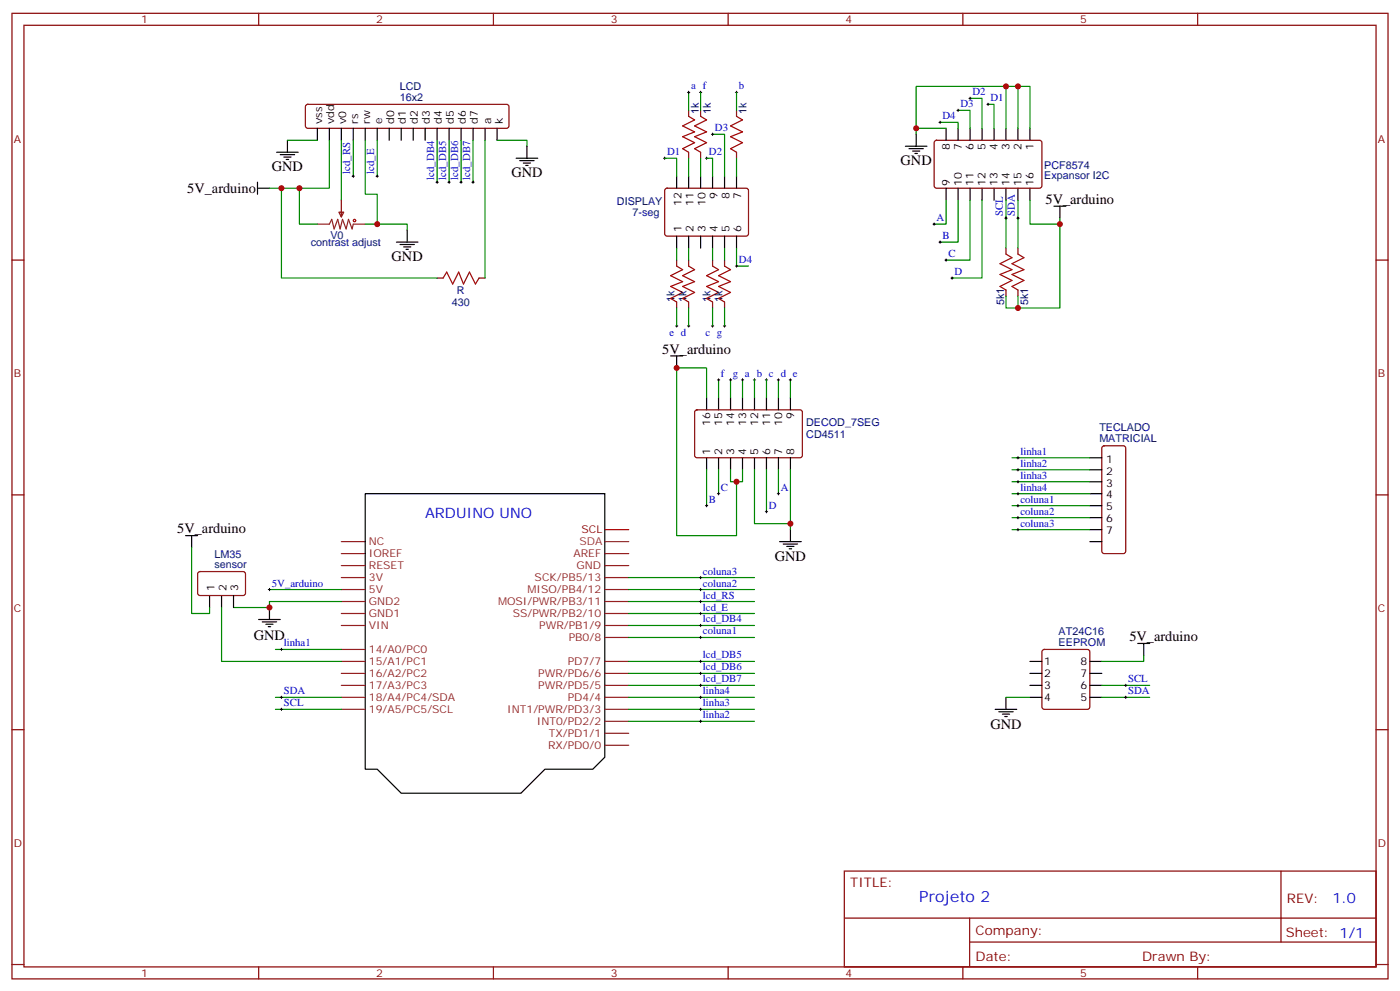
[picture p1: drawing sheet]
<svg xmlns="http://www.w3.org/2000/svg" width="412mm" height="292mm" viewBox="0 0 412 292" stroke-linecap="round" stroke-linejoin="round" font-family="sans-serif">
<g fill="none" stroke="#870000" stroke-width=".35">
<path d="M3.5 3.9h405.4v284.4h-405.4zM7.1 7.4h398.2v277.3h-398.2zM76.2 3.9v3.5M145.3 3.9v3.5M214.5 3.9v3.5M283.6 3.9v3.5M352.8 3.9v3.5M90.2 30.9l.5-.2h58.5l.5 .2 .2 .5v5.7l-.2 .5-.5 .2h-58.5l-.5-.3-.2-.4v-5.7zM202.8 32.5v1.8M206.4 32.5v1.8M217 32.5v1.8M100.5 58.9v5"/>
<path d="M196 55.6l.5-.2 23.6 .1 .4 .6-.1 13-.6 .4h-23.6l-.4-.7v-12.7zM202.8 44.8v1.8M206.4 44.8v1.8M217 44.8v1.8M275.4 41.5l.5-.2 30.6 .1 .4 .6v13l-.7 .4h-30.6l-.4-.7v-12.7zM3.5 76.6h3.6M99.8 62.5h1.4l-.7 1.4zM199.3 76.6v1.8M202.8 76.6v1.8M209.9 76.6v1.8M213.4 76.6v1.8M296.3 73.1v1.7"/>
<path d="M299.9 73.1v1.7M405.3 76.6h3.6M128.8 81.9h1.7M141.1 81.9h1.8M199.3 88.9v1.8M202.8 88.9v1.8M209.9 88.9v1.8M213.4 88.9v1.8M296.3 85.4v1.8M299.9 85.4v1.8M204.8 120.9l.5-.2h30.6l.5 .7-.1 13-.6 .4-30.7-.1-.4-.6v-12.7zM324.8 131.5l.5-.2h5.6l.5 .2 .2 .5v30.3l-.2 .5-.5 .2h-5.6l-.5-.2-.2-.5v-30.3z"/>
<path d="M3.5 145.7h3.6M405.3 145.7h3.6M58.4 168.5l.5-.2 13 .1 .4 .6v5.9l-.7 .5-13-.1-.4-.6v-5.7zM307.2 191.4l.4-.2h12.7l.5 .2 .2 .5v16.3l-.2 .5-.5 .2h-12.7l-.5-.3-.2-.4v-16.3zM3.5 214.9h3.6M405.3 214.9h3.6M248.7 256.5h156.6v28.2h-156.6zM377.3 256.5v20.9M248.7 270.4h156.5M285.6 277.4h119.6M285.6 270.4v14.1M3.5 284h3.6"/>
<path d="M76.2 284.7v3.6M145.3 284.7v3.6M214.5 284.7v3.6M283.6 284.7v3.6M352.8 284.7v3.6M405.3 284h3.6"/>
</g>
<g fill="none" stroke="#8c2424" stroke-width=".35">
<path d="M93.5 66h3.5l.7-1.4 .7 2.8 1.1-2.8 .7 2.8 .7-2.8 1.1 2.8 .7-2.8 1 2.8 .4-1.4h3.5M100.5 159.5h7.1M100.5 163h7.1M100.5 166.5h7.1M100.5 170.1h7.1M100.5 173.6h7.1M100.5 177.1h7.1M178.2 163h7M178.2 166.5h7M178.2 170.1h7M178.2 173.6h7M178.2 177.1h7"/>
<path d="M100.5 180.7h7.1M100.5 184.2h7.1M100.5 191.2h7.1M100.5 194.8h7.1M100.5 198.3h7.1M178.2 180.7h7M178.2 184.2h7M178.2 194.8h7M178.2 198.3h7M178.2 187.7h7M100.5 201.8h7.1M100.5 205.4h7.1"/>
<path d="M100.5 208.9h7.1M178.2 201.8h7M178.2 205.4h7M178.2 208.9h7M178.2 212.4h7M178.2 215.9h7M178.2 219.5h7"/>
</g>
<g fill="none" stroke="#000" stroke-width=".35">
<path d="M93.5 37.8v3.5M97 37.8v3.5M100.5 37.8v3.5M104.1 37.8v3.5M107.6 37.8v3.5M111.1 37.8v3.5M114.7 37.8v3.5M118.2 37.8v3.5M121.7 37.8v3.5M125.2 37.8v3.5M128.8 37.8v3.5M132.3 37.8v3.5"/>
<path d="M135.8 37.8v3.5M139.3 37.8v3.5M142.9 37.8v3.5M146.4 37.8v3.5M269.9 39.5v3.6M278.7 37.8v3.5M282.2 37.8v3.5M285.8 37.8v3.5M289.3 37.8v3.5M292.8 37.8v3.5M296.3 37.8v3.5M299.9 37.8v3.5"/>
<path d="M303.4 37.8v3.5M75.8 55.4h3.6M75.8 53.7v3.5M81.5 44.8h6.3M82.5 45.5h4.3M83.6 46.2h2.1M84.3 47h.7M84.7 41.3v3.5M152 46.6h6.4M153.1 47.3h4.2M154.2 48h2.1M154.9 48.7h.7"/>
<path d="M155.2 43.1v3.5M199.3 51.9v3.5M202.8 51.9v3.5M206.4 51.9v3.5M209.9 51.9v3.5M213.4 51.9v3.5M217 51.9v3.5M266.7 43.1h6.3M267.8 43.8h4.2M268.8 44.5h2.1M269.5 45.2h.7M278.7 55.4v3.5"/>
<path d="M282.2 55.4v3.5M285.8 55.4v3.5M289.3 55.4v3.5M292.8 55.4v3.5M296.3 55.4v3.5M299.9 55.4v3.5M303.4 55.4v3.5M116.8 71.3h6.3M117.8 72h4.3M118.9 72.7h2.1M119.6 73.4h.7M119.9 67.8v3.5"/>
<path d="M199.3 69.5v3.6M202.8 69.5v3.6M206.4 69.5v3.6M209.9 69.5v3.6M213.4 69.5v3.6M217 69.5v3.6M310.4 60.7h3.6M312.2 60.7v3.5M197.6 104.8h3.5M199.3 104.8v3.5M208.1 117.2v3.5M211.7 117.2v3.5"/>
<path d="M215.2 117.2v3.5M218.7 117.2v3.5M222.2 117.2v3.5M225.8 117.2v3.5M229.3 117.2v3.5M232.8 117.2v3.5M208.1 134.8v3.5M211.7 134.8v3.5M215.2 134.8v3.5M218.7 134.8v3.5M222.2 134.8v3.5M225.8 134.8v3.5"/>
<path d="M229.3 134.8v3.5M232.8 134.8v3.5M321 134.8h3.6M321 138.3h3.6M54.7 157.7h3.5M56.4 157.7v3.6M107.6 145.4h70.6v77.6l-3.6 3.5h-14.1l-7 7.1h-35.3l-7.1-7.1h-3.5zM229.7 159.5h6.3M232.8 156v3.5M321 159.5h3.6M321 141.9h3.6M321 145.4h3.6"/>
<path d="M321 148.9h3.6M321 152.4h3.6M321 156h3.6M61.7 175.4v3.5M65.3 175.4v3.5M68.8 175.4v3.5M79.4 178.9v3.5M230.7 160.2h4.2M231.8 160.9h2.1M232.5 161.6h.7M76.2 182.4h6.3M77.3 183.1h4.2"/>
<path d="M78.3 183.8h2.1M79 184.5h.7M303.4 194.8h3.5M303.4 198.3h3.5M321 194.8h3.6M321 198.3h3.6M335.1 189.5h3.6M336.9 189.5v3.5M293.2 208.9h6.3M294.2 209.6h4.2M295.3 210.3h2.1M296 211h.7"/>
<path d="M296.3 205.4v3.5M303.4 201.8h3.5M303.4 205.4h3.5M321 201.8h3.6M321 205.4h3.6"/>
</g>
<path d="M178.2 156h7" fill="none" stroke="#900" stroke-width=".35"/>
<path d="M178.2 159.5h7" fill="none" stroke="#933" stroke-width=".35"/>
<g fill="none" stroke="#008700" stroke-width=".35">
<path d="M202.8 27.2v5.3M206.4 27.2v5.3M209.9 39.5h3.5v12.4M217 27.2v5.3M269.9 37.8v-12.4h33.5v12.4M276.9 36h5.3v1.8M278.7 37.8h-8.8v1.7M282.2 32.5h3.6v5.3M285.8 29h3.5v8.8M291 30.7h1.8v7.1M296.3 25.4v12.4M299.9 25.4v12.4"/>
<path d="M82.9 55.4v26.5h45.9M84.7 41.3h8.8M88.2 55.4v10.6h5.3M97 41.3v14.1h-17.6M100.5 41.3v17.6M104.1 41.3v10.6M107.6 41.3v15.9h3.5v8.8M111.1 41.3v10.6M128.8 41.3v12.4M132.3 41.3v12.4M135.8 41.3v12.4M139.3 41.3v12.4"/>
<path d="M142.9 41.3v40.6M146.4 41.3h8.8v1.8M195.8 46.6h3.5v5.3M202.8 46.6v5.3M206.4 46.6v5.3M208.1 46.6h1.8v5.3M217 46.6v5.3M278.7 58.9v7.1h-3.5M282.2 58.9v12.4h-5.3M285.8 58.9v17.7h-7.1M289.3 58.9v23h-8.8M296.3 58.9v14.2"/>
<path d="M299.9 58.9v14.2M303.4 58.9v7.1h8.8v-1.8M107.6 66h12.3v1.8M199.3 73.1v3.5M202.8 73.1v3.5M209.9 73.1v3.5M213.4 73.1v3.5M217 73.1v5.3h3.5M312.2 66v24.7h-12.3v-3.5M199.3 90.7v5.3M202.8 90.7v5.3M209.9 90.7v5.3"/>
<path d="M213.4 90.7v5.3M296.3 87.2v3.5h3.6M208.1 117.2v-8.9h-8.8v49.4h17.7v-15.8M211.7 111.9v5.3M215.2 111.9v5.3M218.7 111.9v5.3M222.2 111.9v5.3M225.8 111.9v5.3M229.3 111.9v5.3M232.8 111.9v5.3M208.1 138.3v10.6M211.7 138.3v7.1"/>
<path d="M215.2 138.3v3.6h3.5v-3.6M222.2 138.3v15.9h10.6M225.8 138.3v12.4M229.3 138.3v7.1M232.8 138.3v17.7M298.1 134.8h22.9M298.1 138.3h22.9M298.1 141.9h22.9M298.1 145.4h22.9M298.1 148.9h22.9M298.1 152.4h22.9M298.1 156h22.9"/>
<path d="M56.4 161.3v19.4h5.3v-1.8M65.3 178.9v15.9h35.2M79.4 173.6h21.1M100.5 177.1h-21.1v1.8h-10.6M185.2 173.6h37M185.2 177.1h37M185.2 170.1h37M81.1 191.2h19.4M185.2 194.8h37M185.2 180.7h37M185.2 184.2h37M185.2 198.3h37"/>
<path d="M185.2 187.7h37M336.9 193v1.8h-12.3M81.1 205.4h19.4M81.1 208.9h19.4M185.2 201.8h37M185.2 205.4h37M185.2 208.9h37M185.2 212.4h37M296.3 205.4h7.1M324.6 201.8h14.1M324.6 205.4h14.1"/>
</g>
<g fill="none" stroke="#000" stroke-width=".29">
<path d="M202.5 27.2h.7M202.8 26.8v.8M206 27.2h.7M206.4 26.8v.8M209.5 39.5h.8M209.9 39.2v.7M216.6 27.2h.7M217 26.8v.8M276.6 36h.7M276.9 35.7v.7M281.9 32.5h.7M282.2 32.1v.7"/>
<path d="M285.4 29h.7M285.8 28.6v.7M290.7 30.7h.7M291 30.4v.7M103.7 51.9h.7M104.1 51.5v.7M110.8 51.9h.7M111.1 51.5v.7M128.4 53.7h.7M128.8 53.3v.7M131.9 53.7h.7M132.3 53.3v.7"/>
<path d="M135.5 53.7h.7M135.8 53.3v.7M139 53.7h.7M139.3 53.3v.7M195.4 46.6h.7M195.8 46.2v.8M207.8 46.6h.7M208.1 46.2v.8M216.6 78.4h.7M217 78v.7M274.8 66h.7M275.2 65.7v.7"/>
<path d="M276.6 71.3h.7M276.9 70.9v.7M278.3 76.6h.7M278.7 76.2v.7M296 64.2h.7M296.3 63.9v.7M299.5 64.2h.7M299.9 63.9v.7M199 96h.7M199.3 95.6v.7M202.5 96h.7M202.8 95.6v.7"/>
<path d="M209.5 96h.8M209.9 95.6v.7M213.1 96h.7M213.4 95.6v.7M280.1 81.9h.7M280.5 81.5v.7M211.3 111.9h.7M211.7 111.5v.7M214.8 111.9h.7M215.2 111.5v.7M218.4 111.9h.7M218.7 111.5v.7"/>
<path d="M221.9 111.9h.7M222.2 111.5v.7M225.4 111.9h.7M225.8 111.5v.7M229 111.9h.7M229.3 111.5v.7M232.5 111.9h.7M232.8 111.5v.7M299.5 134.8h.7M299.5 138.3h.7M299.9 134.4v.7M299.9 138v.7"/>
<path d="M207.8 148.9h.7M208.1 148.6v.7M211.3 145.4h.7M211.7 145v.7M225.4 150.7h.7M225.8 150.3v.7M229 145.4h.7M229.3 145v.7M299.5 148.9h.7M299.5 145.4h.7M299.5 141.9h.7M299.5 152.4h.7"/>
<path d="M299.5 156h.7M299.9 141.5v.7M299.9 145v.7M299.9 148.6v.7M299.9 152.1v.7M299.9 155.6v.7M79 173.6h.7M79.4 173.2v.8M206 173.6h.7M206 177.1h.7M206 170.1h.7M206.4 169.7v.7"/>
<path d="M206.4 173.2v.8M206.4 176.8v.7M82.5 191.2h.8M82.9 190.9v.7M206 180.7h.7M206 184.2h.7M206 194.8h.7M206 198.3h.7M206 187.7h.7M206.4 180.3v.7M206.4 183.8v.7M206.4 187.4v.7"/>
<path d="M206.4 194.4v.7M206.4 197.9v.7M82.5 208.9h.8M82.5 205.4h.8M82.9 205v.7M82.9 208.5v.7M206 201.8h.7M206 208.9h.7M206 205.4h.7M206 212.4h.7M206.4 201.5v.7M206.4 205v.7"/>
<path d="M206.4 208.5v.7M206.4 212.1v.7M331.3 201.8h.7M331.3 205.4h.7M331.6 201.5v.7M331.6 205v.7"/>
</g>
<g fill="none" stroke="#a10000" stroke-width=".35">
<path d="M202.8 34.3l1.8 1-3.5 1.8 3.5 1.7-3.5 1.5 3.5 1.7-3.5 1.8 1.7 1M206.4 34.3l1.7 1-3.5 1.8 3.5 1.7-3.5 1.5 3.5 1.7-3.5 1.8 1.8 1M217 34.3l1.7 1-3.5 1.8 3.5 1.7-3.5 1.5 3.5 1.7-3.5 1.8 1.8 1M199.3 78.4l1.8 1-3.5 1.8 3.5 1.7-3.5 1.4 3.5 1.8-3.5 1.8 1.7 1M202.8 78.4l1.8 1-3.5 1.8 3.5 1.7-3.5 1.4 3.5 1.8-3.5 1.8 1.7 1M209.9 78.4l1.8 1-3.6 1.8 3.6 1.7-3.6 1.4 3.6 1.8-3.6 1.8 1.8 1M213.4 78.4l1.8 1-3.5 1.8 3.5 1.7-3.5 1.4 3.5 1.8-3.5 1.8 1.7 1M296.3 74.8l1.8 1.1-3.5 1.7 3.5 1.8-3.5 1.4 3.5 1.8-3.5 1.7 1.7 1.1M299.9 74.8l1.7 1.1-3.5 1.7 3.5 1.8-3.5 1.4 3.5 1.8-3.5 1.7 1.8 1.1M130.5 81.9l1.1-1.8 1.7 3.5 1.8-3.5 1.4 3.5 1.8-3.5 1.8 3.5 1-1.7"/>
<circle cx="104.4" cy="64.9" r=".35"/>
</g>
<g fill="#c00">
<circle cx="111.1" cy="66" r=".88"/>
<circle cx="88.2" cy="55.4" r=".88"/>
<circle cx="82.9" cy="55.4" r=".88"/>
<circle cx="312.2" cy="66" r=".88"/>
<circle cx="299.9" cy="90.7" r=".88"/>
<circle cx="269.9" cy="37.8" r=".88"/>
<circle cx="299.9" cy="25.4" r=".88"/>
<circle cx="296.3" cy="25.4" r=".88"/>
<circle cx="199.3" cy="108.3" r=".88"/>
<circle cx="217" cy="141.9" r=".88"/>
<circle cx="232.8" cy="154.2" r=".88"/>
<circle cx="79.4" cy="178.9" r=".88"/>
</g>
<text font-size="4.6" fill="#00f" x="270.8" y="265.5">Projeto 2</text>
<g font-size="4.2">
<text x="80.1" y="50.5">GND</text>
<text x="150.6" y="52.2">GND</text>
<text x="265.3" y="48.7">GND</text>
<text x="55.2" y="56.9">5V_arduino</text>
<text x="308" y="60">5V_arduino</text>
<text x="115.4" y="76.9">GND</text>
<text x="195.1" y="104.1">5V_arduino</text>
<text x="52.2" y="157">5V_arduino</text>
<text x="228.2" y="165.1">GND</text>
<text x="74.8" y="188.5">GND</text>
<text x="332.7" y="188.8">5V_arduino</text>
<text x="291.7" y="214.5">GND</text>
</g>
<g font-size="4.2" fill="#00f">
<text x="125.2" y="152.4">ARDUINO UNO</text>
<text x="392.5" y="265.8">1.0</text>
</g>
<g font-size="3.9" fill="#800">
<text x="250.5" y="261.1">TITLE:</text>
<text x="379.1" y="265.8">REV:</text>
<text x="287.4" y="275.3">Company:</text>
<text x="378.7" y="275.9">Sheet: 1/1</text>
<text x="287.4" y="283">Date:</text>
<text x="336.4" y="283.1">Drawn By:</text>
</g>
<g font-size="3.2" fill="#800">
<text x="41.6" y="6.9">1</text>
<text x="110.8" y="6.9">2</text>
<text x="179.9" y="6.9">3</text>
<text x="249.1" y="6.9">4</text>
<text x="318.2" y="6.9">5</text>
<text x="4.1" y="42">A</text>
<text x="405.9" y="42">A</text>
<text x="4.1" y="111.2">B</text>
<text x="405.9" y="111.2">B</text>
<text x="4.1" y="180.3">C</text>
<text x="405.9" y="180.3">C</text>
<text x="4.1" y="249.4">D</text>
<text x="405.9" y="249.4">D</text>
<text x="41.6" y="287.7">1</text>
<text x="110.8" y="287.7">2</text>
<text x="179.9" y="287.7">3</text>
<text x="249.1" y="287.7">4</text>
<text x="318.2" y="287.7">5</text>
</g>
<g font-size="3.2" fill="#000080">
<text x="117.8" y="29.7">16x2</text>
<text x="117.8" y="26.6">LCD</text>
<text x="205.8" y="33.5" transform="rotate(-90 205.8 33.5)">1k</text>
<text x="209.3" y="33.5" transform="rotate(-90 209.3 33.5)">1k</text>
<text x="219.9" y="33.5" transform="rotate(-90 219.9 33.5)">1k</text>
<text x="307.6" y="52.7">Expansor I2C</text>
<text x="307.6" y="49.6">PCF8574</text>
<text x="181.7" y="60.2">DISPLAY</text>
<text x="186.3" y="63.7">7-seg</text>
<text x="97.3" y="70.4">V0</text>
<text x="91.6" y="72.5">contrast adjust</text>
<text x="134.6" y="86.6">R</text>
<text x="198.7" y="88.9" transform="rotate(-90 198.7 88.9)">1k</text>
<text x="202.2" y="88.9" transform="rotate(-90 202.2 88.9)">1k</text>
<text x="209.3" y="88.9" transform="rotate(-90 209.3 88.9)">1k</text>
<text x="212.8" y="88.9" transform="rotate(-90 212.8 88.9)">1k</text>
<text x="295.8" y="89.8" transform="rotate(-90 295.8 89.8)">5k1</text>
<text x="302.8" y="89.8" transform="rotate(-90 302.8 89.8)">5k1</text>
<text x="133.1" y="90.1">430</text>
<text x="237.5" y="125.4">DECOD_7SEG</text>
<text x="237.5" y="129">CD4511</text>
<text x="323.8" y="130.2">MATRICIAL</text>
<text x="323.8" y="127">TECLADO</text>
<text x="63.2" y="167.3">sensor</text>
<text x="63.2" y="164.2">LM35</text>
<text x="311.8" y="190.2">EEPROM</text>
<text x="311.8" y="187">AT24C16</text>
</g>
<g font-size="3.2" fill="#00f">
<text x="203.6" y="26.3">a f</text>
<text x="217.7" y="26.3">b</text>
<text x="286.5" y="28.1">D2</text>
<text x="291.7" y="29.8">D1</text>
<text x="277.6" y="35.1">D4</text>
<text x="282.9" y="31.6">D3</text>
<text x="210.6" y="38.7">D3</text>
<text x="196.5" y="45.7">D1</text>
<text x="208.8" y="45.7">D2</text>
<text x="103.2" y="51.2" transform="rotate(-90 103.2 51.2)">lcd_RS</text>
<text x="110.2" y="51.2" transform="rotate(-90 110.2 51.2)">lcd_E</text>
<text x="127.9" y="53" transform="rotate(-90 127.9 53)">lcd_DB4</text>
<text x="131.4" y="53" transform="rotate(-90 131.4 53)">lcd_DB5</text>
<text x="134.9" y="53" transform="rotate(-90 134.9 53)">lcd_DB6</text>
<text x="138.5" y="53" transform="rotate(-90 138.5 53)">lcd_DB7</text>
<text x="275.9" y="65.1">A</text>
<text x="295.5" y="63.5" transform="rotate(-90 295.5 63.5)">SCL</text>
<text x="299" y="63.5" transform="rotate(-90 299 63.5)">SDA</text>
<text x="277.6" y="70.4">B</text>
<text x="217.7" y="77.5">D4</text>
<text x="279.4" y="75.7">C</text>
<text x="281.2" y="81">D</text>
<text x="197.2" y="99.1">e d</text>
<text x="207.8" y="99.1">c g</text>
<text x="212.4" y="111">f</text>
<text x="215.9" y="111">g a b c d e</text>
<text x="300.6" y="133.9">linha1</text>
<text x="300.6" y="137.4">linha2</text>
<text x="300.6" y="141">linha3</text>
<text x="208.8" y="148">B</text>
<text x="212.4" y="144.5">C</text>
<text x="226.5" y="149.8">D</text>
<text x="230" y="144.5">A</text>
<text x="300.6" y="144.5">linha4</text>
<text x="300.6" y="148">coluna1</text>
<text x="300.6" y="151.6">coluna2</text>
<text x="300.6" y="155.1">coluna3</text>
<text x="80.1" y="172.7">5V_arduino</text>
<text x="207.1" y="172.7">coluna2</text>
<text x="207.1" y="169.2">coluna3</text>
<text x="207.1" y="176.2">lcd_RS</text>
<text x="207.1" y="179.8">lcd_E</text>
<text x="207.1" y="183.3">lcd_DB4</text>
<text x="83.6" y="190.4">linha1</text>
<text x="207.1" y="186.8">coluna1</text>
<text x="207.1" y="193.9">lcd_DB5</text>
<text x="207.1" y="197.4">lcd_DB6</text>
<text x="207.1" y="200.9">lcd_DB7</text>
<text x="332.3" y="200.9">SCL</text>
<text x="83.6" y="208">SCL</text>
<text x="83.6" y="204.5">SDA</text>
<text x="207.1" y="204.5">linha4</text>
<text x="207.1" y="208">linha3</text>
<text x="332.3" y="204.5">SDA</text>
<text x="207.1" y="211.5">linha2</text>
</g>
<g font-size="3.2">
<text x="94.9" y="36.5" transform="rotate(-90 94.9 36.5)">vss</text>
<text x="98.4" y="36.5" transform="rotate(-90 98.4 36.5)">vdd</text>
<text x="102" y="36.5" transform="rotate(-90 102 36.5)">v0</text>
<text x="105.5" y="36.5" transform="rotate(-90 105.5 36.5)">rs</text>
<text x="109" y="36.5" transform="rotate(-90 109 36.5)">rw</text>
<text x="112.5" y="36.5" transform="rotate(-90 112.5 36.5)">e</text>
<text x="116.1" y="36.5" transform="rotate(-90 116.1 36.5)">d0</text>
<text x="119.6" y="36.5" transform="rotate(-90 119.6 36.5)">d1</text>
<text x="123.1" y="36.5" transform="rotate(-90 123.1 36.5)">d2</text>
<text x="126.6" y="36.5" transform="rotate(-90 126.6 36.5)">d3</text>
<text x="130.2" y="36.5" transform="rotate(-90 130.2 36.5)">d4</text>
<text x="133.7" y="36.5" transform="rotate(-90 133.7 36.5)">d5</text>
<text x="137.2" y="36.5" transform="rotate(-90 137.2 36.5)">d6</text>
<text x="140.8" y="36.5" transform="rotate(-90 140.8 36.5)">d7</text>
<text x="144.6" y="36.4" transform="rotate(-90 144.6 36.4)">a</text>
<text x="148.2" y="36.4" transform="rotate(-90 148.2 36.4)">k</text>
<text x="279.8" y="44" transform="rotate(-90 279.8 44)">8</text>
<text x="283.3" y="44" transform="rotate(-90 283.3 44)">7</text>
<text x="286.8" y="44" transform="rotate(-90 286.8 44)">6</text>
<text x="290.3" y="44" transform="rotate(-90 290.3 44)">5</text>
<text x="293.9" y="44" transform="rotate(-90 293.9 44)">4</text>
<text x="297.4" y="44" transform="rotate(-90 297.4 44)">3</text>
<text x="300.9" y="44" transform="rotate(-90 300.9 44)">2</text>
<text x="304.4" y="44" transform="rotate(-90 304.4 44)">1</text>
<text x="211.3" y="58.7" transform="rotate(-90 211.3 58.7)">9</text>
<text x="214.8" y="58.7" transform="rotate(-90 214.8 58.7)">8</text>
<text x="218.4" y="58.7" transform="rotate(-90 218.4 58.7)">7</text>
<text x="279.8" y="54.7" transform="rotate(-90 279.8 54.7)">9</text>
<text x="283.3" y="54.7" transform="rotate(-90 283.3 54.7)">10</text>
<text x="286.8" y="54.7" transform="rotate(-90 286.8 54.7)">11</text>
<text x="290.3" y="54.7" transform="rotate(-90 290.3 54.7)">12</text>
<text x="293.9" y="54.7" transform="rotate(-90 293.9 54.7)">13</text>
<text x="297.4" y="54.7" transform="rotate(-90 297.4 54.7)">14</text>
<text x="300.9" y="54.7" transform="rotate(-90 300.9 54.7)">15</text>
<text x="304.4" y="54.7" transform="rotate(-90 304.4 54.7)">16</text>
<text x="200.7" y="60.8" transform="rotate(-90 200.7 60.8)">12</text>
<text x="204.3" y="60.8" transform="rotate(-90 204.3 60.8)">11</text>
<text x="207.8" y="60.8" transform="rotate(-90 207.8 60.8)">10</text>
<text x="200.7" y="68.2" transform="rotate(-90 200.7 68.2)">1</text>
<text x="204.3" y="68.2" transform="rotate(-90 204.3 68.2)">2</text>
<text x="207.8" y="68.2" transform="rotate(-90 207.8 68.2)">3</text>
<text x="211.3" y="68.2" transform="rotate(-90 211.3 68.2)">4</text>
<text x="214.8" y="68.2" transform="rotate(-90 214.8 68.2)">5</text>
<text x="218.4" y="68.2" transform="rotate(-90 218.4 68.2)">6</text>
<text x="209.2" y="125.4" transform="rotate(-90 209.2 125.4)">16</text>
<text x="212.7" y="125.4" transform="rotate(-90 212.7 125.4)">15</text>
<text x="216.3" y="125.4" transform="rotate(-90 216.3 125.4)">14</text>
<text x="219.8" y="125.4" transform="rotate(-90 219.8 125.4)">13</text>
<text x="223.3" y="125.4" transform="rotate(-90 223.3 125.4)">12</text>
<text x="226.8" y="125.4" transform="rotate(-90 226.8 125.4)">11</text>
<text x="230.4" y="125.4" transform="rotate(-90 230.4 125.4)">10</text>
<text x="233.9" y="123.4" transform="rotate(-90 233.9 123.4)">9</text>
<text x="209.2" y="134.1" transform="rotate(-90 209.2 134.1)">1</text>
<text x="212.7" y="134.1" transform="rotate(-90 212.7 134.1)">2</text>
<text x="216.3" y="134.1" transform="rotate(-90 216.3 134.1)">3</text>
<text x="219.8" y="134.1" transform="rotate(-90 219.8 134.1)">4</text>
<text x="223.3" y="134.1" transform="rotate(-90 223.3 134.1)">5</text>
<text x="226.8" y="134.1" transform="rotate(-90 226.8 134.1)">6</text>
<text x="230.4" y="134.1" transform="rotate(-90 230.4 134.1)">7</text>
<text x="233.9" y="134.1" transform="rotate(-90 233.9 134.1)">8</text>
<text x="325.9" y="136.2">1</text>
<text x="325.9" y="139.7">2</text>
<text x="325.9" y="143.3">3</text>
<text x="325.9" y="146.8">4</text>
<text x="325.9" y="150.3">5</text>
<text x="325.9" y="153.8">6</text>
<text x="325.9" y="157.4">7</text>
<text x="63.1" y="174.1" transform="rotate(-90 63.1 174.1)">1</text>
<text x="66.7" y="174.1" transform="rotate(-90 66.7 174.1)">2</text>
<text x="70.2" y="174.1" transform="rotate(-90 70.2 174.1)">3</text>
<text x="307.6" y="195.8">1</text>
<text x="318.3" y="195.8">8</text>
<text x="307.6" y="199.4">2</text>
<text x="307.6" y="202.9">3</text>
<text x="318.3" y="199.4">7</text>
<text x="318.3" y="202.9">6</text>
<text x="307.6" y="206.4">4</text>
<text x="318.3" y="206.4">5</text>
</g>
<g font-size="3.2" fill="#8d2323">
<text x="108.7" y="160.5">NC</text>
<text x="108.7" y="164.1">IOREF</text>
<text x="108.7" y="167.6">RESET</text>
<text x="168.9" y="164.1">AREF</text>
<text x="169.8" y="167.6">GND</text>
<text x="108.7" y="171.1">3V</text>
<text x="157.5" y="171.1">SCK/PB5/13</text>
<text x="108.7" y="174.7">5V</text>
<text x="108.7" y="178.2">GND2</text>
<text x="146.7" y="178.2">MOSI/PWR/PB3/11</text>
<text x="155.4" y="174.7">MISO/PB4/12</text>
<text x="108.7" y="181.7">GND1</text>
<text x="108.7" y="185.2">VIN</text>
<text x="151" y="181.7">SS/PWR/PB2/10</text>
<text x="158.8" y="185.2">PWR/PB1/9</text>
<text x="167.5" y="188.8">PB0/8</text>
<text x="108.7" y="192.3">14/A0/PC0</text>
<text x="108.7" y="195.8">15/A1/PC1</text>
<text x="167.3" y="195.8">PD7/7</text>
<text x="108.7" y="199.4">16/A2/PC2</text>
<text x="108.7" y="202.9">17/A3/PC3</text>
<text x="158.6" y="199.4">PWR/PD6/6</text>
<text x="158.6" y="202.9">PWR/PD5/5</text>
<text x="108.7" y="206.4">18/A4/PC4/SDA</text>
<text x="108.7" y="209.9">19/A5/PC5/SCL</text>
<text x="149.4" y="209.9">INT1/PWR/PD3/3</text>
<text x="167.3" y="206.4">PD4/4</text>
<text x="158.1" y="213.5">INT0/PD2/2</text>
<text x="161.4" y="220.5">RX/PD0/0</text>
<text x="161.7" y="217">TX/PD1/1</text>
</g>
<text font-size="3.2" fill="#933" x="170.7" y="160.5">SDA</text>
<text font-size="3.2" fill="#900" x="171.3" y="157">SCL</text>
</svg>
